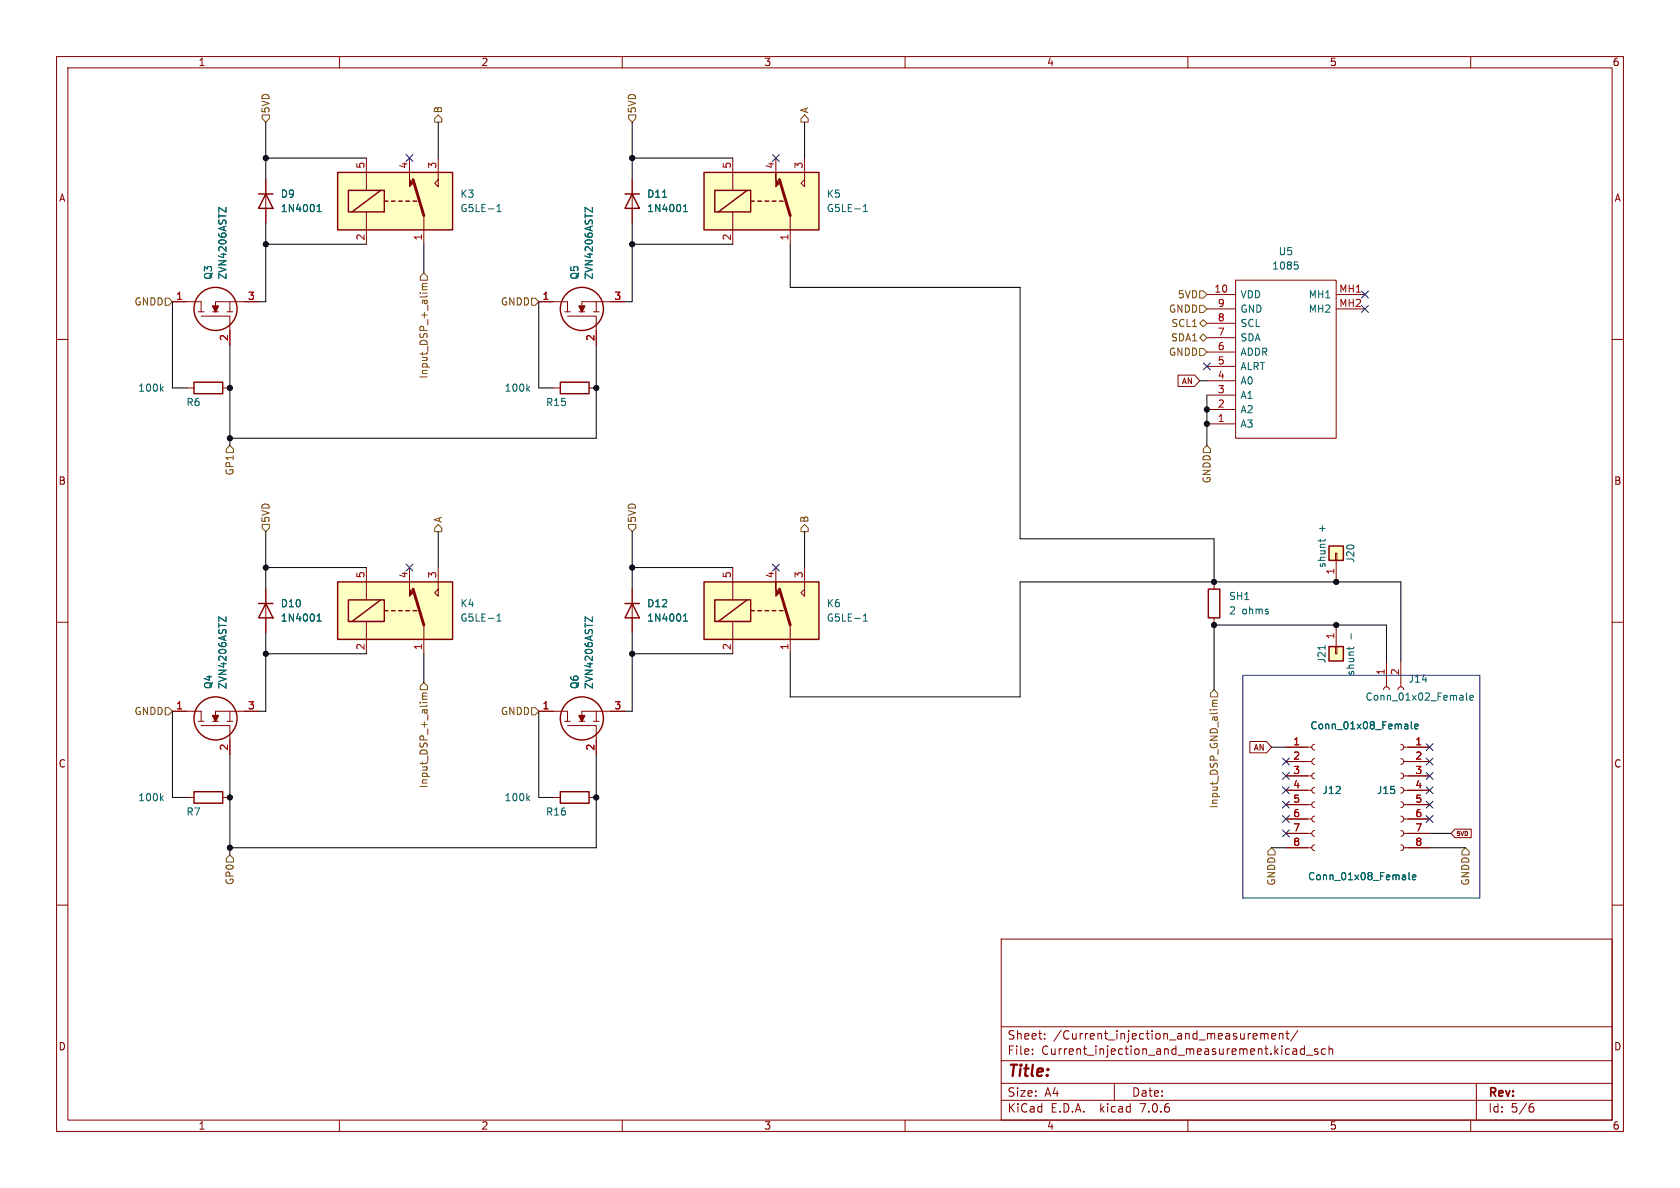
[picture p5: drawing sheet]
<svg xmlns="http://www.w3.org/2000/svg" width="297mm" height="210mm" viewBox="0 0 297 210" stroke-linecap="round" stroke-linejoin="round" font-family="sans-serif">
<g fill="none" stroke="#840000" stroke-width=".18">
<path d="M10 10h277v190h-277zM12 12h273v186h-273zM60 10v2M110 10v2M160 10v2M210 10v2M260 10v2M47 31.8v7.6M64.8 27.9v5.8M64.8 37.5v5.7M72.4 27.9v2.6M74.9 38.1v5.1"/>
<path d="M77.5 27.9v5.1l-.7-.6 .7-.6M111.8 31.8v7.6M129.5 27.9v5.8M129.5 37.5v5.7M137.2 27.9v2.6M139.7 38.1v5.1M142.2 27.9v5.1l-.6-.6 .6-.6M10 60h2M30.5 53.3h5.1v1.8M35.1 55.1h1M35.6 55.9h5v5.1M37.6 55.1h1"/>
<path d="M40.1 55.1h1M40.6 53.3v1.8M45.7 53.3h-7.6v1.8M95.2 53.3h5.1v1.8M99.8 55.1h1M100.3 55.9h5.1v5.1M102.4 55.1h1M104.9 55.1h1M105.4 53.3v1.8M110.5 53.3h-7.6v1.8M213.4 52.1h5M213.4 59.7h5"/>
<path d="M213.4 57.2h5M213.4 54.6h5M218.4 49.5h17.8v28h-17.8zM236.2 52.1h5.1M236.2 54.6h5.1M285 60h2M33 68.6h1.3M39.4 68.6h1.2M97.8 68.6h1.3M104.1 68.6h1.3M208.3 66.3h2.9l.9 1-.9 1h-2.9zM213.4 74.9h5"/>
<path d="M213.4 72.4h5M213.4 69.9h5M213.4 67.3h5M213.4 64.8h5M213.4 62.2h5M236.1 97.8h.2v1.3h-.2zM236.2 99.1v3.8M10 110h2M47 104.1v7.7M64.8 100.3v5.7M64.8 109.9v5.7M72.4 100.3v2.6"/>
<path d="M74.9 110.5v5.1M77.5 100.3v5.1l-.7-.6 .7-.7M111.8 104.1v7.7M129.5 100.3v5.7M129.5 109.9v5.7M137.2 100.3v2.6M139.7 110.5v5.1M142.2 100.3v5.1l-.6-.6 .6-.7M214.6 102.9v1.2M214.6 109.2v1.3M236.1 114.3h.2v1.3h-.2zM236.2 110.5v3.8"/>
<path d="M245.1 116.8v4.6M247.6 116.8v4.6M285 110h2M30.5 125.7h5.1v1.8M35.1 127.5h1M35.6 128.3h5v5.1M37.6 127.5h1M40.1 127.5h1M40.6 125.7v1.8M45.7 125.7h-7.6v1.8M95.2 125.7h5.1v1.8M99.8 127.5h1"/>
<path d="M100.3 128.3h5.1v5.1M102.4 127.5h1M104.9 127.5h1M105.4 125.7v1.8M110.5 125.7h-7.6v1.8M221 131.1h2.9l.9 1-.9 1h-2.9zM227.3 139.7h4.6M227.3 137.2h4.6M227.3 134.6h4.6M227.3 132.1h4.6M232.4 139.2l-.3 .1-.2 .4 .1 .4 .4 .1M232.4 136.7l-.3 .1-.2 .3 .1 .4 .4 .2"/>
<path d="M232.4 134.1l-.3 .1-.2 .4 .1 .4 .4 .1M232.4 131.6l-.3 .1-.2 .4 .1 .3 .4 .2M244.6 121.9l.2-.3 .3-.2 .4 .2 .1 .3M247.1 121.9l.2-.3 .4-.2 .3 .2 .2 .3M247.6 139.2l.4 .1 .2 .4-.2 .4-.4 .1M247.6 136.7l.4 .1 .2 .4-.2 .3-.4 .2M247.6 134.1l.4 .2 .2 .3-.2 .4-.4 .1M247.6 131.6l.4 .1 .2 .4-.2 .4-.4 .1M248.2 139.7h4.5M248.2 137.2h4.5M248.2 134.6h4.5M248.2 132.1h4.5"/>
<path d="M10 160h2M33 141h1.3M39.4 141h1.2M97.8 141h1.3M104.1 141h1.3M227.3 149.9h4.6M227.3 147.3h4.6M227.3 144.8h4.6M227.3 142.2h4.6M232.4 149.4l-.3 .1-.2 .3 .1 .4 .4 .2M232.4 146.8l-.3 .1-.2 .4 .1 .4 .4 .1M232.4 144.3l-.3 .1-.2 .4 .1 .3 .4 .2"/>
<path d="M232.4 141.7l-.3 .2-.2 .3 .1 .4 .4 .1M247.6 149.4l.4 .1 .2 .4-.2 .3-.4 .2M247.6 146.8l.4 .2 .2 .3-.2 .4-.4 .1M247.6 144.3l.4 .1 .2 .4-.2 .4-.4 .1M247.6 141.7l.4 .2 .2 .4-.2 .3-.4 .1M248.2 149.9h4.5M248.2 147.3h4.5M248.2 144.8h4.5M248.2 142.2h4.5M257.2 146.6h2.9v1.5h-2.9l-.7-.8zM285 160h2M177 166h108v32h-108z"/>
<path d="M60 198v2M110 198v2M160 198v2M177 194.5h108M177 191.5h108M177 187.5h108M177 181.5h108M182.5 186.3v.1M182.5 185.5v.1M184.7 183.6v.1M184.7 182.8v.1M197 191.5v3"/>
<path d="M210 198v2M222.9 182.7v1M222.9 182.8l.4-.1 .2 .2M223.5 182.9l.2-.2 .4 .1 .1 .9M223.5 182.9v.8M224.8 183.2l.7-.1v-.3l-.5-.1-.2 .2 .1 .7h.6M226.2 182.8l.2-.1 .3 .1 .1 .9M226.2 182.7v1M227.3 182.7h.6M227.5 182.2v1.3l.4 .2M228.7 185.4h.3l.2 .2v.8M229.2 186.3l-.5 .1"/>
<path d="M229.2 185.8h-.5M229.5 182.1l-1.3 2M230.6 185.5l-.4-.1-.3 .3v.4l.1 .2h.6M230.6 184.9v1.5M231 186.5h1.1M233 185.5l-.4-.1-.2 .2 .1 .2 .5 .2v.3h-.6M234.3 185.5l-.4-.1-.3 .3v.4l.1 .2h.6M235 185.5l.2-.1 .3 .1 .1 .9M235 184.9v1.5M260 198v2M261 191.5v6.5M270.6 195.7h.3l.3 .3-.1 .5-.5 .1"/>
<path d="M271 195.1l-.4 .1"/>
</g>
<g fill="#ffffc2" stroke="#ffffc2" stroke-width=".18">
<path d="M59.7 30.5h20.3v10.1h-20.3z"/>
<path d="M234.9 96.5h2.6v2.6h-2.6z"/>
<path d="M124.5 102.9h20.3v10.1h-20.3z"/>
<path d="M59.7 102.9h20.3v10.1h-20.3z"/>
<path d="M234.9 114.3h2.6v2.5h-2.6z"/>
<path d="M124.5 30.5h20.3v10.1h-20.3z"/>
</g>
<g fill="none" stroke="#840000" stroke-width=".25">
<path d="M45.7 34.3h2.6M47 34.3l1.3 2.5h-2.6zM59.7 30.5h20.3v10.1h-20.3zM61.6 33.7h6.3v3.8h-6.3zM67.3 33.7l-5.1 3.8M67.9 35.6h.7M69.2 35.6h.6M70.5 35.6h.6M71.8 35.6h.6M73 35.6h.7M110.5 34.3h2.5M111.8 34.3l1.2 2.5h-2.5z"/>
<path d="M124.5 30.5h20.3v10.1h-20.3zM126.4 33.7h6.3v3.8h-6.3zM132.1 33.7l-5.1 3.8M132.7 35.6h.6M134 35.6h.6M135.3 35.6h.6M136.5 35.6h.7M137.8 35.6h.6M34.3 67.6h5.1v2h-5.1zM99.1 67.6h5v2h-5zM234.9 96.5h2.6v2.6h-2.6zM45.7 106.7h2.6"/>
<path d="M47 106.7l1.3 2.5h-2.6zM59.7 102.9h20.3v10.1h-20.3zM61.6 106h6.3v3.9h-6.3zM67.3 106l-5.1 3.9M67.9 108h.7M69.2 108h.6M70.5 108h.6M71.8 108h.6M73 108h.7M110.5 106.7h2.5M111.8 106.7l1.2 2.5h-2.5zM124.5 102.9h20.3v10.1h-20.3z"/>
<path d="M126.4 106h6.3v3.9h-6.3zM132.1 106l-5.1 3.9M132.7 108h.6M134 108h.6M135.3 108h.6M136.5 108h.7M137.8 108h.6M213.6 104.1h2v5.1h-2zM234.9 114.3h2.6v2.5h-2.6zM34.3 140h5.1v2h-5.1zM99.1 140h5v2h-5z"/>
<circle cx="38.1" cy="54.6" r="3.8"/>
<circle cx="102.9" cy="54.6" r="3.8"/>
<circle cx="38.1" cy="127" r="3.8"/>
<circle cx="102.9" cy="127" r="3.8"/>
</g>
<path d="M73 31.8l1.9 6.3M137.8 31.8l1.9 6.3M73 104.1l1.9 6.4M137.8 104.1l1.9 6.4" fill="none" stroke="#840000" stroke-width=".51"/>
<g fill="#840000" stroke="#840000" stroke-width=".18">
<path d="M72.4 30.5v1.3l.6 .6-.6 .6z"/>
<path d="M137.2 102.9v1.2l.6 .7-.6 .6z"/>
<path d="M72.4 102.9v1.2l.6 .7-.6 .6z"/>
<path d="M137.2 30.5v1.3l.6 .6-.6 .6z"/>
</g>
<g fill="none" stroke="#006464" stroke-width=".18">
<path d="M39.9 36.7v.8l-1.2-.8v.8M56.1 37.4h.7M56.1 36.5l.3-.4v1.3M87.9 37.4h.7M87.9 36.5l.3-.4v1.3M104.7 36.7v.8l-1.3-.8v.8M117.1 34.9h.8M120.8 37.4h.7M120.8 36.5l.4-.4v1.3M152.6 37.4h.8M152.6 36.5l.4-.4v1.3M228.8 46.3h.6"/>
<path d="M229.3 46.8l.2 .2v.3l-.2 .3M28.5 68.7l.4 .5M28.9 68.3l-.5 .5M93.3 68.7l.3 .5M93.6 68.3l-.5 .5M233.4 95.3v.5M234.3 95.3l-.2 .3M39.9 109v.9l-1.2-.9v.9M56.1 108.9l.3-.4v1.3M56.1 109.8h.7M87.9 108.9l.3-.4v1.3M87.9 109.8h.7"/>
<path d="M104.7 109v.9l-1.3-.9v.9M120.8 109.8h.7M120.8 108.9l.4-.4v1.3M152.6 109.8h.8M152.6 108.9l.4-.4v1.3M234.3 114.1v.7M238.5 114.4v.4M238.9 112v1M239.3 114.4l-.1 .3M249.5 127.6v1.1l.2 .1M250.1 128.4l.6-.1-.1-.2-.3-.1-.2 .2 .1 .6h.4M259.3 122.5v1.1l.1 .2"/>
<path d="M259.9 123.3l.6-.1-.1-.2-.4-.1-.1 .2v.6h.5M28.5 141.1l.4 .4M28.9 140.7l-.5 .5M93.3 141.1l.3 .4M93.6 140.7l-.5 .5M249.1 154.2v1.1l.2 .2M249.7 155.1l.6-.1-.1-.3h-.3l-.2 .2 .1 .6h.4"/>
</g>
<g fill="#840000" stroke="#840000" stroke-width=".25">
<path d="M102.4 126.5h1l-.5 1z"/>
<path d="M37.6 126.5h1l-.5 1z"/>
<path d="M37.6 54.1h1l-.5 1z"/>
<path d="M102.4 54.1h1l-.5 1z"/>
</g>
<g fill="none" stroke="#725600" stroke-width=".18">
<path d="M46.4 20.3h1.2v.7l-.6 .6-.6-.6zM77.5 20.3l.6 .7v.6h-1.3v-.6zM111.1 20.3h1.3v.7l-.6 .6-.7-.6zM142.2 20.3l.7 .7v.6h-1.3v-.6zM29.2 52.7h.6l.7 .6-.7 .7h-.6zM74.7 51.2h.8M74.8 50.7l-.1 .1 .1 .4M74.8 50.7h.7M74.9 48.3l.7 .6v.6h-1.3v-.6zM75.5 50.1l-.8 .1v.3l.1 .2M94 52.7h.6l.6 .6-.6 .7h-.6zM212.1 51.4h.6l.7 .7-.7 .6h-.6z"/>
<path d="M212.1 54h.6l.7 .6-.7 .6h-.6zM212.1 59.7l.6-.6 .7 .6-.7 .6zM212.1 57.2l.6-.7 .7 .7-.7 .6zM40.6 78.7l.7 .7v.6h-1.3v-.6zM212.1 61.6h.6l.7 .6-.7 .7h-.6zM212.7 79.4l.7-.7 .6 .7v.6h-1.3zM46.4 92.7h1.2v.6l-.6 .7-.6-.7zM77.5 92.7l.6 .6v.7h-1.3v-.7zM111.1 92.7h1.3v.6l-.6 .7-.7-.7zM142.2 92.7l.7 .6v.7h-1.3v-.7zM29.2 125.1h.6l.7 .6-.7 .7h-.6zM74.3 121.3l.6-.6 .7 .6v.6h-1.3z"/>
<path d="M74.7 123.6h.8M74.8 123.1l-.1 .1 .1 .4M74.8 123.1h.7M75.5 122.5l-.8 .1v.3l.1 .2M94 125.1h.6l.6 .6-.6 .7h-.6zM214.5 124.3l-.1 .2v.3M214.5 124.3h.7M214.6 121.9l.7 .7v.6h-1.3v-.6zM215.2 123.8h-.8v.3l.1 .2M40.6 151.1l.7 .7v.6h-1.3v-.6zM224.8 149.9l.6 .6v.6h-1.2v-.6zM259.1 149.9l.6 .6v.6h-1.3v-.6z"/>
</g>
<path d="M219.7 119.4h41.9v39.4h-41.9z" fill="none" stroke="#0000c2" stroke-width=".18"/>
<g fill="none" stroke="#000" stroke-width=".18">
<path d="M47 21.6v10.2M47 39.4v13.9h-1.3M47 27.9h17.8M77.5 21.6v6.3M111.8 27.9h17.7M111.8 39.4v13.9h-1.3M111.8 21.6v10.2M142.2 21.6v6.3M30.5 53.3v15.3h2.5M47 43.2h17.8M74.9 43.2v5.1M95.2 53.3v15.3h2.6"/>
<path d="M111.8 43.2h17.7M139.7 43.2v7.6h40.6v44.5h34.3v7.6M40.6 61v17.7M105.4 61v16.5h-64.8M212.1 67.3h1.3M213.4 69.9v8.8M47 94v10.1M77.5 94v6.3M111.8 94v10.1M142.2 94v6.3M47 111.8v13.9h-1.3M47 100.3h17.8"/>
<path d="M47 115.6h17.8M74.9 115.6v5.1M111.8 100.3h17.7M111.8 111.8v13.9h-1.3M111.8 115.6h17.7M139.7 115.6v7.6h40.6v-20.3h67.3v13.9M245.1 116.8v-6.3h-30.5v11.4M30.5 125.7v15.3h2.5M40.6 133.4v17.7M95.2 125.7v15.3h2.6M105.4 133.4v16.5h-64.8M224.8 132.1h2.5"/>
<path d="M224.8 149.9h2.5M252.7 149.9h6.4M252.7 147.3h3.8"/>
</g>
<g fill="none" stroke="#000084" stroke-width=".18">
<path d="M71.8 27.3l1.2 1.2M73 27.3l-1.2 1.2M136.6 27.3l1.2 1.2M137.8 27.3l-1.2 1.2M240.7 51.5l1.2 1.2M240.7 54l1.2 1.2M241.9 51.5l-1.2 1.2M241.9 54l-1.2 1.2M212.8 64.2l1.2 1.2M214 64.2l-1.2 1.2M71.8 99.7l1.2 1.2M73 99.7l-1.2 1.2"/>
<path d="M136.6 99.7l1.2 1.2M137.8 99.7l-1.2 1.2M226.7 136.6l1.2 1.2M226.7 139.1l1.2 1.2M226.7 134l1.2 1.2M227.9 136.6l-1.2 1.2M227.9 139.1l-1.2 1.2M227.9 134l-1.2 1.2M252.1 136.6l1.2 1.2M252.1 139.1l1.2 1.2M252.1 131.5l1.2 1.2M252.1 134l1.2 1.2"/>
<path d="M253.3 136.6l-1.2 1.2M253.3 139.1l-1.2 1.2M253.3 131.5l-1.2 1.2M253.3 134l-1.2 1.2M226.7 144.2l1.2 1.2M226.7 146.7l1.2 1.2M226.7 141.6l1.2 1.2M227.9 144.2l-1.2 1.2M227.9 146.7l-1.2 1.2M227.9 141.6l-1.2 1.2M252.1 144.2l1.2 1.2M252.1 141.6l1.2 1.2"/>
<path d="M253.3 144.2l-1.2 1.2M253.3 141.6l-1.2 1.2"/>
</g>
<g fill="#000" stroke="#000" stroke-width=".18">
<circle cx="47" cy="27.9" r=".46"/>
<circle cx="111.8" cy="27.9" r=".46"/>
<circle cx="47" cy="43.2" r=".46"/>
<circle cx="111.8" cy="43.2" r=".46"/>
<circle cx="40.6" cy="68.6" r=".46"/>
<circle cx="40.6" cy="77.5" r=".46"/>
<circle cx="105.4" cy="68.6" r=".46"/>
<circle cx="213.4" cy="72.4" r=".46"/>
<circle cx="213.4" cy="74.9" r=".46"/>
<circle cx="47" cy="100.3" r=".46"/>
<circle cx="47" cy="115.6" r=".46"/>
<circle cx="111.8" cy="115.6" r=".46"/>
<circle cx="111.8" cy="100.3" r=".46"/>
<circle cx="214.6" cy="110.5" r=".46"/>
<circle cx="214.6" cy="102.9" r=".46"/>
<circle cx="236.2" cy="110.5" r=".46"/>
<circle cx="236.2" cy="102.9" r=".46"/>
<circle cx="40.6" cy="141" r=".46"/>
<circle cx="40.6" cy="149.9" r=".46"/>
<circle cx="105.4" cy="141" r=".46"/>
</g>
<text font-size="2.8" fill="#840000" x="178" y="190.9">Title:</text>
<g font-size="2.1" fill="#840000">
<text x="178" y="184">Sheet:</text>
<text x="186.2" y="184">/Current_injection_and_measurement/</text>
<text x="178" y="186.7">File:</text>
<text x="184.1" y="186.7">Current_injection_and_measurement.kicad_sch</text>
<text x="178" y="196.9">KiCad</text>
<text x="178" y="194.1">Size:</text>
<text x="184.7" y="194.1">A4</text>
<text x="185.7" y="196.9">E.D.A.</text>
<text x="194.6" y="196.9">kicad</text>
<text x="200" y="194.1">Date:</text>
<text x="201.8" y="196.9">7.0.6</text>
<text x="263" y="194.3">Rev:</text>
<text x="263" y="196.9">Id:</text>
<text x="267.1" y="196.9">5/6</text>
</g>
<g font-size="1.8" fill="#840000">
<text x="35" y="11.9">1</text>
<text x="85" y="11.9">2</text>
<text x="135" y="11.9">3</text>
<text x="185" y="11.9">4</text>
<text x="235" y="11.9">5</text>
<text x="285" y="11.9">6</text>
<text x="10.3" y="35.9">A</text>
<text x="285.3" y="35.9">A</text>
<text x="10.3" y="85.9">B</text>
<text x="285.3" y="85.9">B</text>
<text x="10.3" y="135.9">C</text>
<text x="285.3" y="135.9">C</text>
<text x="10.3" y="185.9">D</text>
<text x="285.3" y="185.9">D</text>
<text x="35" y="199.9">1</text>
<text x="85" y="199.9">2</text>
<text x="135" y="199.9">3</text>
<text x="185" y="199.9">4</text>
<text x="235" y="199.9">5</text>
<text x="285" y="199.9">6</text>
</g>
<g font-size="1.8" fill="#725600">
<text x="47.9" y="20.1" transform="rotate(-90 47.9 20.1)">5VD</text>
<text x="78.3" y="20.1" transform="rotate(-90 78.3 20.1)">B</text>
<text x="112.6" y="20.1" transform="rotate(-90 112.6 20.1)">5VD</text>
<text x="143.1" y="20.1" transform="rotate(-90 143.1 20.1)">A</text>
<text x="208.1" y="52.9">5VD</text>
<text x="23.7" y="54.2">GNDD</text>
<text x="88.4" y="54.2">GNDD</text>
<text x="206.6" y="55.5">GNDD</text>
<text x="207" y="58">SCL1</text>
<text x="206.6" y="63.1">GNDD</text>
<text x="206.9" y="60.6">SDA1</text>
<text x="75.8" y="67" transform="rotate(-90 75.8 67)">Input_DSP_+_alim</text>
<text x="41.5" y="84.2" transform="rotate(-90 41.5 84.2)">GP1</text>
<text x="214.2" y="85.5" transform="rotate(-90 214.2 85.5)">GNDD</text>
<text x="47.9" y="92.5" transform="rotate(-90 47.9 92.5)">5VD</text>
<text x="78.3" y="92.5" transform="rotate(-90 78.3 92.5)">A</text>
<text x="112.6" y="92.5" transform="rotate(-90 112.6 92.5)">5VD</text>
<text x="143.1" y="92.5" transform="rotate(-90 143.1 92.5)">B</text>
<text x="23.7" y="126.6">GNDD</text>
<text x="88.4" y="126.6">GNDD</text>
<text x="75.8" y="139.4" transform="rotate(-90 75.8 139.4)">Input_DSP_+_alim</text>
<text x="215.5" y="143" transform="rotate(-90 215.5 143)">Input_DSP_GND_alim</text>
<text x="41.5" y="156.5" transform="rotate(-90 41.5 156.5)">GP0</text>
<text x="225.7" y="156.7" transform="rotate(-90 225.7 156.7)">GNDD</text>
<text x="259.9" y="156.7" transform="rotate(-90 259.9 156.7)">GNDD</text>
</g>
<g font-size="1.8" fill="#a90000">
<text x="64.5" y="29.9" transform="rotate(-90 64.5 29.9)">5</text>
<text x="72.1" y="29.9" transform="rotate(-90 72.1 29.9)">4</text>
<text x="77.2" y="29.9" transform="rotate(-90 77.2 29.9)">3</text>
<text x="129.3" y="29.9" transform="rotate(-90 129.3 29.9)">5</text>
<text x="136.9" y="29.9" transform="rotate(-90 136.9 29.9)">4</text>
<text x="142" y="29.9" transform="rotate(-90 142 29.9)">3</text>
<text x="64.5" y="42.6" transform="rotate(-90 64.5 42.6)">2</text>
<text x="74.7" y="42.6" transform="rotate(-90 74.7 42.6)">1</text>
<text x="129.3" y="42.6" transform="rotate(-90 129.3 42.6)">2</text>
<text x="139.4" y="42.6" transform="rotate(-90 139.4 42.6)">1</text>
<text x="31" y="53.1">1</text>
<text x="43.7" y="53.1">3</text>
<text x="95.8" y="53.1">1</text>
<text x="108.5" y="53.1">3</text>
<text x="214.6" y="51.8">10</text>
<text x="236.7" y="51.8">MH1</text>
<text x="215.2" y="59.4">7</text>
<text x="215.2" y="56.9">8</text>
<text x="215.2" y="54.4">9</text>
<text x="236.7" y="54.4">MH2</text>
<text x="40.4" y="60.4" transform="rotate(-90 40.4 60.4)">2</text>
<text x="105.2" y="60.4" transform="rotate(-90 105.2 60.4)">2</text>
<text x="215.2" y="64.5">5</text>
<text x="215.2" y="62">6</text>
<text x="215.2" y="69.6">3</text>
<text x="215.2" y="67.1">4</text>
<text x="215.2" y="74.7">1</text>
<text x="215.2" y="72.1">2</text>
<text x="236" y="101.7" transform="rotate(-90 236 101.7)">1</text>
<text x="64.5" y="102.3" transform="rotate(-90 64.5 102.3)">5</text>
<text x="72.1" y="102.3" transform="rotate(-90 72.1 102.3)">4</text>
<text x="77.2" y="102.3" transform="rotate(-90 77.2 102.3)">3</text>
<text x="129.3" y="102.3" transform="rotate(-90 129.3 102.3)">5</text>
<text x="136.9" y="102.3" transform="rotate(-90 136.9 102.3)">4</text>
<text x="142" y="102.3" transform="rotate(-90 142 102.3)">3</text>
<text x="236" y="113.1" transform="rotate(-90 236 113.1)">1</text>
<text x="64.5" y="115" transform="rotate(-90 64.5 115)">2</text>
<text x="74.7" y="115" transform="rotate(-90 74.7 115)">1</text>
<text x="129.3" y="115" transform="rotate(-90 129.3 115)">2</text>
<text x="139.4" y="115" transform="rotate(-90 139.4 115)">1</text>
<text x="244.9" y="119.5" transform="rotate(-90 244.9 119.5)">1</text>
<text x="247.4" y="119.5" transform="rotate(-90 247.4 119.5)">2</text>
<text x="31" y="125.5">1</text>
<text x="43.7" y="125.5">3</text>
<text x="95.8" y="125.5">1</text>
<text x="108.5" y="125.5">3</text>
<text x="228.5" y="131.8">1</text>
<text x="250.1" y="131.8">1</text>
<text x="40.4" y="132.8" transform="rotate(-90 40.4 132.8)">2</text>
<text x="105.2" y="132.8" transform="rotate(-90 105.2 132.8)">2</text>
<text x="228.5" y="134.4">2</text>
<text x="228.5" y="136.9">3</text>
<text x="250.1" y="134.4">2</text>
<text x="250.1" y="136.9">3</text>
<text x="228.5" y="139.4">4</text>
<text x="228.5" y="142">5</text>
<text x="250.1" y="139.4">4</text>
<text x="250.1" y="142">5</text>
<text x="228.5" y="144.5">6</text>
<text x="228.5" y="147.1">7</text>
<text x="228.5" y="149.6">8</text>
<text x="250.1" y="144.5">6</text>
<text x="250.1" y="147.1">7</text>
<text x="250.1" y="149.6">8</text>
</g>
<g font-size="1.8" fill="#006464">
<text x="49.5" y="35.2">D9</text>
<text x="81.3" y="35.2">K3</text>
<text x="114.3" y="35.2">D11</text>
<text x="146.1" y="35.2">K5</text>
<text x="49.5" y="37.7">1N4001</text>
<text x="81.3" y="37.7">G5LE-1</text>
<text x="114.3" y="37.7">1N4001</text>
<text x="146.1" y="37.7">G5LE-1</text>
<text x="224.8" y="47.9">1085</text>
<text x="226" y="45.3">U5</text>
<text x="37.7" y="49.5" transform="rotate(-90 37.7 49.5)">Q3</text>
<text x="40.2" y="49.5" transform="rotate(-90 40.2 49.5)">ZVN4206ASTZ</text>
<text x="102.5" y="49.5" transform="rotate(-90 102.5 49.5)">Q5</text>
<text x="105" y="49.5" transform="rotate(-90 105 49.5)">ZVN4206ASTZ</text>
<text x="219.2" y="52.9">VDD</text>
<text x="231.3" y="52.9">MH1</text>
<text x="219.2" y="58">SCL</text>
<text x="219.2" y="55.5">GND</text>
<text x="231.3" y="55.5">MH2</text>
<text x="219.2" y="65.6">ALRT</text>
<text x="219.2" y="63.1">ADDR</text>
<text x="219.2" y="60.6">SDA</text>
<text x="24.3" y="69.4">100k</text>
<text x="32.9" y="72">R6</text>
<text x="89.1" y="69.4">100k</text>
<text x="96.4" y="72">R15</text>
<text x="219.2" y="70.7">A1</text>
<text x="219.2" y="68.2">A0</text>
<text x="219.2" y="75.8">A3</text>
<text x="219.2" y="73.3">A2</text>
<text x="234.5" y="94.1" transform="rotate(-90 234.5 94.1)">+</text>
<text x="234.5" y="100.5" transform="rotate(-90 234.5 100.5)">shunt</text>
<text x="239.6" y="99.6" transform="rotate(-90 239.6 99.6)">J20</text>
<text x="49.5" y="107.5">D10</text>
<text x="81.3" y="107.5">K4</text>
<text x="114.3" y="107.5">D12</text>
<text x="146.1" y="107.5">K6</text>
<text x="217.2" y="106.3">SH1</text>
<text x="49.5" y="110.1">1N4001</text>
<text x="81.3" y="110.1">G5LE-1</text>
<text x="114.3" y="110.1">1N4001</text>
<text x="146.1" y="110.1">G5LE-1</text>
<text x="217.2" y="108.8">2</text>
<text x="219.6" y="108.8">ohms</text>
<text x="234.5" y="117.4" transform="rotate(-90 234.5 117.4)">J21</text>
<text x="239.6" y="119.5" transform="rotate(-90 239.6 119.5)">shunt</text>
<text x="37.7" y="121.9" transform="rotate(-90 37.7 121.9)">Q4</text>
<text x="40.2" y="121.9" transform="rotate(-90 40.2 121.9)">ZVN4206ASTZ</text>
<text x="102.5" y="121.9" transform="rotate(-90 102.5 121.9)">Q6</text>
<text x="105" y="121.9" transform="rotate(-90 105 121.9)">ZVN4206ASTZ</text>
<text x="241.3" y="124.1">Conn_01x02_Female</text>
<text x="248.9" y="120.9">J14</text>
<text x="231.6" y="129.1">Conn_01x08_Female</text>
<text x="24.3" y="141.8">100k</text>
<text x="89.1" y="141.8">100k</text>
<text x="233.7" y="140.6">J12</text>
<text x="243.3" y="140.6">J15</text>
<text x="32.9" y="144.4">R7</text>
<text x="96.4" y="144.4">R16</text>
<text x="231.1" y="155.8">Conn_01x08_Female</text>
</g>
<g font-size="1.4" fill="#840000">
<text x="208.8" y="68.1">AN</text>
<text x="221.5" y="132.9">AN</text>
</g>
<text font-size="1" fill="#840000" x="257.4" y="148">5VD</text>
</svg>
